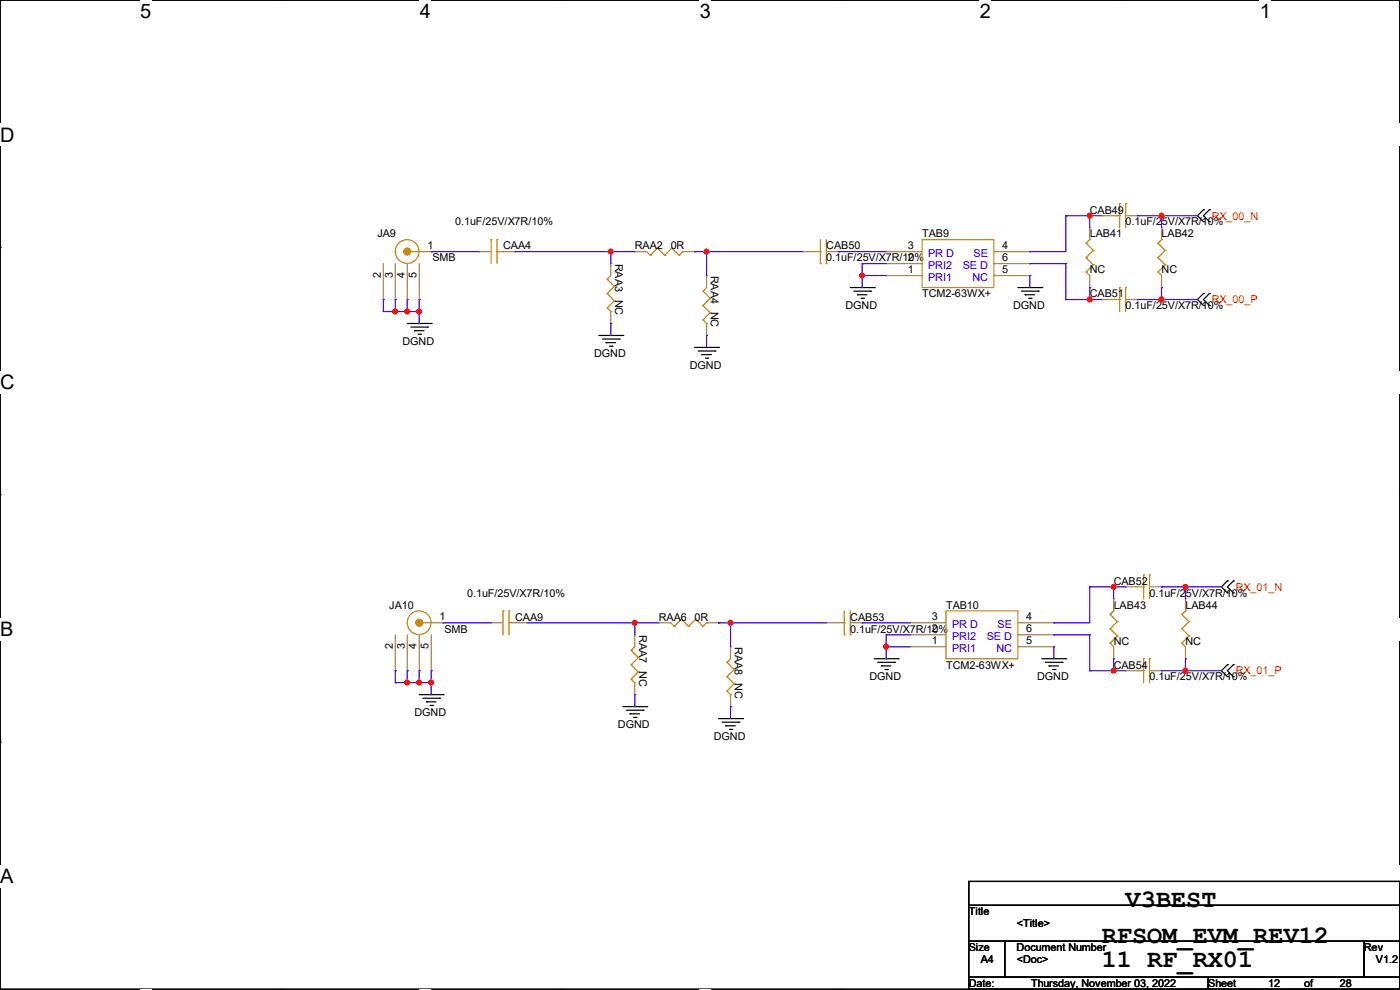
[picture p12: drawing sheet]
<svg xmlns="http://www.w3.org/2000/svg" width="297mm" height="210mm" viewBox="0 0 297 210" stroke-linecap="round" stroke-linejoin="round" font-family="sans-serif">
<path d="M0 0h297v209.8h-297z" fill="none" stroke="#000" stroke-width=".25"/>
<g fill="#fff">
<path d="M29.7 0h2.4v4.8h-2.4z"/>
<path d="M29.7 209.8h2.4v.2h-2.4z"/>
</g>
<path d="M59.4 0h.1M59.4 209.8h.1" fill="none" stroke="#000" stroke-width=".25"/>
<g fill="#fff">
<path d="M89.1 0h2.3v4.8h-2.3z"/>
<path d="M89.1 209.8h2.3v.2h-2.3z"/>
</g>
<path d="M118.8 0h.1M118.8 209.8h.1" fill="none" stroke="#000" stroke-width=".25"/>
<g fill="#fff">
<path d="M148.5 0h2.3v4.8h-2.3z"/>
<path d="M148.5 209.8h2.3v.2h-2.3z"/>
</g>
<path d="M178.2 0h.1M178.2 209.8h.1" fill="none" stroke="#000" stroke-width=".25"/>
<g fill="#fff">
<path d="M207.9 0h2.3v4.8h-2.3z"/>
<path d="M207.9 209.8h2.3v.2h-2.3z"/>
</g>
<path d="M237.6 0h.1M237.6 209.8h.1" fill="none" stroke="#000" stroke-width=".25"/>
<g fill="#fff">
<path d="M267.3 0h2.3v4.8h-2.3z"/>
<path d="M267.3 209.8h2.3v.2h-2.3z"/>
<path d="M0 26.2h3.1v4.8h-3.1z"/>
<path d="M297 26.2v4.8z"/>
<path d="M0 78.7h3.1v4.7h-3.1z"/>
<path d="M297 78.7v4.7z"/>
</g>
<path d="M0 52.5h.1M297 52.5h.1" fill="none" stroke="#000" stroke-width=".25"/>
<g fill="#fff">
<path d="M0 131.1h2.9v4.8h-2.9z"/>
<path d="M297 131.1v4.8z"/>
</g>
<path d="M0 104.9h.1M297 104.9h.1" fill="none" stroke="#000" stroke-width=".25"/>
<g fill="#fff">
<path d="M0 183.6h2.9v4.7h-2.9z"/>
<path d="M296.9 183.6h.1v4.7h-.1z"/>
</g>
<g fill="none" stroke="#000" stroke-width=".25">
<path d="M255.3 44.5h.1M255.3 47h.1M255.3 44.5l-1.3 1.3 1.3 1.2M256.6 47h.1M256.6 44.5h.1M256.6 44.5l-1.3 1.3 1.3 1.2M86.4 68.6h5.1M87.2 69.4h3.5M87.9 70.1h.1M87.9 70.1h2.1M88.7 70.9h.5M89.2 70.9h.1"/>
<path d="M90.7 69.4h.1M91.5 68.6h.1M127 71.2h5.1M127.8 71.9h3.6M128.6 72.7h.1M128.6 72.7h2M129.3 73.4h.5M129.8 73.4h.1M131.4 71.9h.1M132.1 71.2h.1M147.4 73.7h5M148.1 74.5h3.6"/>
<path d="M148.9 75.2h.1M148.9 75.2h2M149.6 76h.6M150.2 76h.1M151.7 74.5h.1M152.4 73.7h.1M180.4 61h5.1M181.1 61.8h3.6M181.9 62.5h.1M181.9 62.5h2M182.7 63.3h.5M183.2 63.3h.1"/>
<path d="M184.7 61.8h.1M185.5 61h.1M215.9 61h5.1M216.7 61.8h3.6M217.5 62.5h.1M217.5 62.5h2M218.2 63.3h.5M218.7 63.3h.1M220.3 61.8h.1M221 61h.1M255.3 62.3h.1M255.3 64.8h.1"/>
<path d="M255.3 62.3l-1.3 1.2 1.3 1.3M256.6 64.8h.1M256.6 62.3h.1M256.6 62.3l-1.3 1.2 1.3 1.3M185.5 139.7h5M190.5 139.7h.1M221 139.7h5.1M226.1 139.7h.1M260.4 123.2h.1M260.4 125.8h.1M260.4 123.2l-1.3 1.3 1.3 1.3M261.7 125.8h.1"/>
<path d="M261.7 123.2h.1M261.7 123.2l-1.3 1.3 1.3 1.3M0 157.4h.1M88.9 147.4h5.1M89.7 148.1h3.6M90.5 148.9h.1M90.5 148.9h2M91.2 149.6h.5M91.7 149.6h.1M93.3 148.1h.1M94 147.4h.1M132.1 149.9h5.1"/>
<path d="M132.9 150.7h3.5M133.6 151.4h.1M133.6 151.4h2.1M134.4 152.2h.5M134.9 152.2h.1M136.4 150.7h.1M137.2 149.9h.1M152.4 152.4h5.1M153.2 153.2h3.6M154 154h.1M154 154h2M154.7 154.7h.5"/>
<path d="M155.2 154.7h.1M156.8 153.2h.1M157.5 152.4h.1M186.2 140.5h3.6M187 141.3h.1M187 141.3h2M187.7 142h.6M188.3 142h.1M189.8 140.5h.1M221.8 140.5h3.5M222.5 141.3h.1M222.5 141.3h2.1"/>
<path d="M223.3 142h.5M223.8 142h.1M225.3 140.5h.1M260.4 141h.1M260.4 143.6h.1M260.4 141l-1.3 1.3 1.3 1.3M261.7 143.6h.1M261.7 141h.1M261.7 141l-1.3 1.3 1.3 1.3M297 157.4h.1M205.5 187h91.5v5.1h-91.5zM205.5 192.1h91.5v7.6h-91.5z"/>
<path d="M205.5 199.7h7.6v7.6h-7.6zM213.1 199.7h76.2v7.6h-76.2zM289.3 199.7h7.7v7.6h-7.7zM205.5 207.3h50.8v2.5h-50.8zM256.3 207.3h40.7v2.5h-40.7z"/>
</g>
<g fill="none" stroke="#cc8006" stroke-width=".25">
<path d="M87.2 53.4h.1M87.2 53.4h1.7M104.2 50.8h.1M104.2 50.8v5.1M105.5 50.8h.1M105.5 53.4h.1M105.5 53.4h1.2M105.5 50.8v5.1M128.8 59.2h.1M128.8 59.2l1.5 1.5M129.6 58.5l-.8 .7M137.2 53.4l.8 .7"/>
<path d="M138 54.1h.1M139.5 52.6h.1M139.5 52.6l-1.5 1.5M139.5 52.6l1.5 1.5M141 54.1h.1M142.5 52.6h.1M142.5 52.6l-1.5 1.5M142.5 52.6l1.6 1.5M144.1 54.1h.1M144.8 53.4h.1M144.8 53.4l-.7 .7M172.8 53.4h1.2"/>
<path d="M174 55.9h.1M174 53.4h.1M174 50.8v5.1M175.3 55.9h.1M175.3 50.8v5.1M195.6 50.8h15.3v10.2h-15.3zM230.4 57.7h.1M230.4 54.7h.1M230.4 51.6h.1M230.4 57.7l.8 .8M230.4 54.7l1.5 1.5M230.4 51.6l1.5 1.5"/>
<path d="M231.2 50.8h.1M231.2 50.8l-.8 .8M231.9 56.2h.1M231.9 53.1h.1M231.9 56.2l-1.5 1.5M231.9 53.1l-1.5 1.6M236.3 45.8h1.2M237.5 43.2h.1M237.5 45.8h.1M237.5 43.2v5.1M238.8 43.2h.1M238.8 43.2v5.1"/>
<path d="M245.7 57.7h.1M245.7 54.7h.1M245.7 51.6h.1M245.7 57.7l.7 .8M245.7 54.7l1.5 1.5M245.7 51.6l1.5 1.5M246.4 50.8h.1M246.4 50.8l-.7 .8M247.2 56.2h.1M247.2 53.1h.1M247.2 56.2l-1.5 1.5M247.2 53.1l-1.5 1.6"/>
<path d="M128.8 62.3h.1M128.8 65.3h.1M128.8 62.3l1.5 1.5M128.8 65.3l.8 .8M129.6 66.1h.1M130.3 60.7h.1M130.3 63.8h.1M130.3 60.7l-1.5 1.6M130.3 63.8l-1.5 1.5M149.1 61.8h.1M149.1 64.8h.1M149.1 67.9h.1"/>
<path d="M149.1 61.8l1.6 1.5M149.1 64.8l1.6 1.5M149.1 67.9l.8 .7M149.9 68.6h.1M149.9 61l-.8 .8M150.7 63.3h.1M150.7 66.3h.1M150.7 63.3l-1.6 1.5M150.7 66.3l-1.6 1.6M236.3 63.5h1.2M237.5 61h.1M237.5 63.5h.1"/>
<path d="M237.5 61v5.1M238.8 61h.1M238.8 61v5.1M89.7 132.1h.1M89.7 132.1h1.8M106.7 129.6h.1M106.7 129.6v5.1M108 129.6h.1M108 132.1h.1M108 132.1h1.3M108 129.6v5.1M133.9 138h.1"/>
<path d="M133.9 138l1.5 1.5M134.7 137.2l-.8 .8M135.4 139.5h.1M135.4 139.5l-1.5 1.5M142.3 132.1l.7 .8M143 132.9h.1M144.6 131.4h.1M144.6 131.4l-1.6 1.5M144.6 131.4l1.5 1.5M146.1 132.9h.1M147.6 131.4h.1M147.6 131.4l-1.5 1.5"/>
<path d="M147.6 131.4l1.5 1.5M149.1 132.9h.1M149.9 132.1h.1M149.9 132.1l-.8 .8M155 139.7l-.8 .8M177.8 132.1h1.3M179.1 134.7h.1M179.1 132.1h.1M179.1 129.6v5.1M180.4 134.7h.1M180.4 129.6v5.1M200.7 129.6h15.2v10.1h-15.2z"/>
<path d="M235.5 136.4h.1M235.5 133.4h.1M235.5 130.3h.1M235.5 136.4l.8 .8M235.5 133.4l1.5 1.5M235.5 130.3l1.5 1.6M236.3 129.6h.1M236.3 129.6l-.8 .7M237 134.9h.1M237 131.9h.1M237 134.9l-1.5 1.5M237 131.9l-1.5 1.5"/>
<path d="M241.3 124.5h1.3M242.6 139.7h.1M242.6 122h.1M242.6 124.5h.1M242.6 122v5M242.6 139.7v5.1M243.9 139.7h.1M243.9 122h.1M243.9 122v5M243.9 139.7v5.1M250.7 136.4h.1M250.7 133.4h.1"/>
<path d="M250.7 130.3h.1M250.7 136.4l.8 .8M250.7 133.4l1.6 1.5M250.7 130.3l1.6 1.6M251.5 129.6h.1M251.5 129.6l-.8 .7M252.3 134.9h.1M252.3 131.9h.1M252.3 134.9l-1.6 1.5M252.3 131.9l-1.6 1.5M133.9 141h.1M133.9 144.1h.1"/>
<path d="M133.9 141l1.5 1.5M133.9 144.1l.8 .7M134.7 144.8h.1M135.4 142.5h.1M135.4 142.5l-1.5 1.6M154.2 140.5h.1M154.2 143.6h.1M154.2 146.6h.1M154.2 140.5l1.5 1.5M154.2 143.6l1.5 1.5M154.2 146.6l.8 .8M155 147.4h.1"/>
<path d="M155.7 142h.1M155.7 145.1h.1M155.7 142l-1.5 1.6M155.7 145.1l-1.5 1.5M241.3 142.3h1.3M242.6 142.3h.1"/>
<circle cx="86.4" cy="53.4" r="2.52"/>
<circle cx="88.9" cy="132.1" r="2.52"/>
</g>
<g fill="none" stroke="#a84" stroke-width=".25">
<path d="M81.3 55.9v7.6M83.9 55.9v7.6M86.4 55.9v7.6M88.9 53.4h2.6M88.9 55.9v7.6M91.5 53.4h.1M101.6 53.4h.1M101.6 53.4h2.6M106.7 53.4h2.6M109.3 53.4h.1M129.6 55.9h.1M129.6 55.9v2.6"/>
<path d="M134.7 53.4h.1M134.7 53.4h2.5M144.8 53.4h2.6M147.4 53.4h.1M149.9 58.5h.1M149.9 58.5v2.5M170.2 53.4h.1M170.2 53.4h2.6M175.3 53.4h2.5M177.8 53.4h.1M188 58.5h.1M188 55.9h.1"/>
<path d="M188 53.4h.1M188 53.4h7.6M188 58.5h7.6M188 55.9h7.6M210.9 53.4h7.6M210.9 58.5h7.6M210.9 55.9h7.6M218.5 53.4h.1M218.5 58.5h.1M218.5 55.9h.1M231.2 48.3h.1M231.2 48.3v2.5"/>
<path d="M231.2 58.5v2.5M233.7 45.8h.1M233.7 45.8h2.6M238.8 45.8h2.5M241.3 45.8h.1M246.4 48.3h.1M246.4 48.3v2.5M246.4 58.5v2.5M81.3 63.5h.1M83.9 63.5h.1M86.4 63.5h.1M88.9 63.5h.1"/>
<path d="M129.6 68.6h.1M129.6 66.1v2.5M149.9 71.2h.1M149.9 68.6v2.6M231.2 61h.1M233.7 63.5h.1M233.7 63.5h2.6M238.8 63.5h2.5M241.3 63.5h.1M246.4 61h.1M83.9 134.7v7.6M86.4 134.7v7.6"/>
<path d="M88.9 134.7v7.6M91.5 132.1h2.5M91.5 134.7v7.6M94 132.1h.1M104.2 132.1h.1M104.2 132.1h2.5M109.3 132.1h2.5M111.8 132.1h.1M134.7 134.7h.1M134.7 134.7v2.5M139.7 132.1h.1M139.7 132.1h2.6"/>
<path d="M149.9 132.1h2.5M152.4 132.1h.1M155 137.2h.1M155 137.2v2.5M175.3 132.1h.1M175.3 132.1h2.5M180.4 132.1h2.5M182.9 132.1h.1M193.1 137.2h.1M193.1 134.7h.1M193.1 132.1h.1M193.1 132.1h7.6"/>
<path d="M193.1 137.2h7.6M193.1 134.7h7.6M215.9 132.1h7.7M215.9 137.2h7.7M215.9 134.7h7.7M223.6 132.1h.1M223.6 137.2h.1M223.6 134.7h.1M236.3 139.7h.1M236.3 127h.1M236.3 127v2.6M236.3 137.2v2.5"/>
<path d="M238.8 124.5h.1M238.8 124.5h2.5M243.9 124.5h2.5M246.4 124.5h.1M251.5 139.7h.1M251.5 127h.1M251.5 127v2.6M251.5 137.2v2.5M83.9 142.3h.1M86.4 142.3h.1M88.9 142.3h.1M91.5 142.3h.1"/>
<path d="M134.7 147.4h.1M134.7 144.8v2.6M155 149.9h.1M155 147.4v2.5M238.8 142.3h.1M238.8 142.3h2.5M243.9 142.3h2.5M246.4 142.3h.1"/>
</g>
<g fill="#cc8006" stroke="#cc8006" stroke-width=".25">
<circle cx="86.4" cy="53.4" r=".74"/>
<circle cx="88.9" cy="132.1" r=".74"/>
</g>
<g fill="none" stroke="#4200ff" stroke-width=".25">
<path d="M91.5 53.4h.1M91.5 53.4h10.1M109.3 53.4h25.4M129.6 53.4h.1M129.6 53.4v2.5M147.4 53.4h.1M147.4 53.4h22.8M149.9 53.4h.1M149.9 53.4v5.1M177.8 53.4h.1M177.8 53.4h10.2M182.9 58.5h.1"/>
<path d="M182.9 55.9h.1M182.9 58.5h5.1M182.9 55.9v5.1M182.9 55.9h5.1M218.5 53.4h.1M218.5 55.9h.1M218.5 58.5h.1M218.5 55.9h7.6M218.5 58.5v2.5M226.1 45.8h.1M226.1 55.9h.1M226.1 45.8h7.6"/>
<path d="M226.1 45.8v7.6h-7.6M226.1 55.9v7.6M231.2 45.8h.1M231.2 45.8v2.5M241.3 45.8h.1M241.3 45.8h12.7M246.4 45.8h.1M246.4 45.8v2.5M81.3 63.5h.1M81.3 66.1h.1M81.3 63.5v2.6M81.3 66.1h7.6"/>
<path d="M83.9 63.5h.1M83.9 66.1h.1M83.9 63.5v2.6M86.4 63.5h.1M86.4 66.1h.1M86.4 63.5v2.6M88.9 63.5h.1M88.9 66.1h.1M88.9 63.5v5.1M129.6 68.6h.1M129.6 68.6v2.6M149.9 71.2h.1"/>
<path d="M149.9 71.2v2.5M226.1 63.5h.1M226.1 63.5h7.6M231.2 61h.1M231.2 63.5h.1M231.2 61v2.5M241.3 63.5h.1M241.3 63.5h12.7M246.4 61h.1M246.4 63.5h.1M246.4 61v2.5M94 132.1h.1"/>
<path d="M94 132.1h10.2M111.8 132.1h27.9M134.7 132.1h.1M134.7 132.1v2.6M152.4 132.1h.1M152.4 132.1h22.9M155 132.1h.1M155 132.1v5.1M182.9 132.1h.1M182.9 132.1h10.2M188 137.2h.1M188 139.7h.1"/>
<path d="M188 134.7h.1M188 137.2h5.1M188 134.7v5M188 134.7h5.1M223.6 132.1h.1M223.6 134.7h.1M223.6 137.2h.1M223.6 134.7h7.6M223.6 137.2v2.5M231.2 124.5h.1M231.2 134.7h.1M231.2 124.5v7.6h-7.6"/>
<path d="M231.2 134.7v7.6M231.2 124.5h7.6M236.3 124.5h.1M236.3 139.7h.1M236.3 124.5v2.5M236.3 139.7v2.6M246.4 124.5h.1M246.4 124.5h12.7M251.5 124.5h.1M251.5 139.7h.1M251.5 124.5v2.5M251.5 139.7v2.6"/>
<path d="M83.9 142.3h.1M83.9 144.8h.1M83.9 142.3v2.5M83.9 144.8h7.6M86.4 142.3h.1M86.4 144.8h.1M86.4 142.3v2.5M88.9 142.3h.1M88.9 144.8h.1M88.9 142.3v2.5M91.5 142.3h.1M91.5 144.8h.1"/>
<path d="M91.5 142.3v5.1M134.7 147.4h.1M134.7 147.4v2.5M155 149.9h.1M155 149.9v2.5M231.2 142.3h.1M231.2 142.3h7.6M236.3 142.3h.1M246.4 142.3h.1M246.4 142.3h12.7M251.5 142.3h.1"/>
</g>
<g fill="#f00" stroke="#f00" stroke-width=".25">
<circle cx="182.9" cy="58.4" r=".49"/>
<circle cx="188" cy="137.2" r=".49"/>
<circle cx="231.2" cy="45.7" r=".49"/>
<circle cx="246.4" cy="45.7" r=".49"/>
<circle cx="129.6" cy="53.4" r=".49"/>
<circle cx="149.9" cy="53.4" r=".49"/>
<circle cx="231.2" cy="63.5" r=".49"/>
<circle cx="246.4" cy="63.5" r=".49"/>
<circle cx="83.8" cy="66.1" r=".49"/>
<circle cx="88.9" cy="66.1" r=".49"/>
<circle cx="86.4" cy="66.1" r=".49"/>
<circle cx="236.2" cy="124.5" r=".49"/>
<circle cx="251.5" cy="124.5" r=".49"/>
<circle cx="134.6" cy="132.1" r=".49"/>
<circle cx="155" cy="132.1" r=".49"/>
<circle cx="236.2" cy="142.3" r=".49"/>
<circle cx="251.5" cy="142.3" r=".49"/>
<circle cx="86.4" cy="144.8" r=".49"/>
<circle cx="91.5" cy="144.8" r=".49"/>
<circle cx="88.9" cy="144.8" r=".49"/>
</g>
<g font-size="5.3">
<text x="238.8" y="192.5">V3BEST</text>
<text x="233.7" y="200.1">RFSOM_EVM_REV12</text>
<text x="233.7" y="205.2">11 RF_RX01</text>
</g>
<g font-size="4.2">
<text x="29.7" y="3.9">5</text>
<text x="89.1" y="3.9">4</text>
<text x="148.5" y="3.9">3</text>
<text x="207.9" y="3.9">2</text>
<text x="267.3" y="3.9">1</text>
<text x="0" y="30.1">D</text>
<text x="0" y="82.5">C</text>
<text x="0" y="135">B</text>
<text x="0" y="187.4">A</text>
<text x="297" y="187.4">A</text>
</g>
<g font-size="2.3">
<text x="96.6" y="47.8">0.1uF/25V/X7R/10%</text>
<text x="231.2" y="45.3">CAB49</text>
<text x="238.8" y="47.8">0.1uF/25V/X7R/10%</text>
<text x="80.1" y="50.4">JA9</text>
<text x="90.7" y="52.8">1</text>
<text x="106.7" y="52.9">CAA4</text>
<text x="134.7" y="52.9">RAA2</text>
<text x="142.3" y="52.9">0R</text>
<text x="175.3" y="52.9">CAB50</text>
<text x="192.6" y="52.8">3</text>
<text x="195.6" y="50.4">TAB9</text>
<text x="212.6" y="52.8">4</text>
<text x="231.2" y="50.4">LAB41</text>
<text x="246.4" y="50.4">LAB42</text>
<text x="80.8" y="59" transform="rotate(-90 80.8 59)">2</text>
<text x="83.3" y="59" transform="rotate(-90 83.3 59)">3</text>
<text x="85.9" y="59" transform="rotate(-90 85.9 59)">4</text>
<text x="88.4" y="59" transform="rotate(-90 88.4 59)">5</text>
<text x="91.7" y="55.5">SMB</text>
<text x="130.5" y="55.9" transform="rotate(90 130.5 55.9)">RAA3</text>
<text x="150.8" y="58.5" transform="rotate(90 150.8 58.5)">RAA4</text>
<text x="175.3" y="55.5">0.1uF/25V/X7R/10%</text>
<text x="192.6" y="57.9">1</text>
<text x="192.6" y="55.4">2</text>
<text x="212.6" y="57.9">5</text>
<text x="212.6" y="55.4">6</text>
<text x="231.2" y="58">NC</text>
<text x="246.4" y="58">NC</text>
<text x="130.5" y="63.5" transform="rotate(90 130.5 63.5)">NC</text>
<text x="179.4" y="65.6">DGND</text>
<text x="195.6" y="63.1">TCM2-63WX+</text>
<text x="214.9" y="65.6">DGND</text>
<text x="231.2" y="63.1">CAB51</text>
<text x="238.8" y="65.6">0.1uF/25V/X7R/10%</text>
<text x="150.8" y="66.1" transform="rotate(90 150.8 66.1)">NC</text>
<text x="85.4" y="73.2">DGND</text>
<text x="126" y="75.8">DGND</text>
<text x="146.3" y="78.3">DGND</text>
<text x="236.3" y="124">CAB52</text>
<text x="82.6" y="129.1">JA10</text>
<text x="93.3" y="131.6">1</text>
<text x="99.1" y="126.6">0.1uF/25V/X7R/10%</text>
<text x="109.3" y="131.7">CAA9</text>
<text x="139.7" y="131.7">RAA6</text>
<text x="147.4" y="131.7">0R</text>
<text x="180.4" y="131.7">CAB53</text>
<text x="197.7" y="131.6">3</text>
<text x="200.7" y="129.1">TAB10</text>
<text x="217.7" y="131.6">4</text>
<text x="236.3" y="129.1">LAB43</text>
<text x="243.9" y="126.6">0.1uF/25V/X7R/10%</text>
<text x="251.5" y="129.1">LAB44</text>
<text x="83.3" y="137.7" transform="rotate(-90 83.3 137.7)">2</text>
<text x="85.9" y="137.7" transform="rotate(-90 85.9 137.7)">3</text>
<text x="88.4" y="137.7" transform="rotate(-90 88.4 137.7)">4</text>
<text x="90.9" y="137.7" transform="rotate(-90 90.9 137.7)">5</text>
<text x="94.3" y="134.2">SMB</text>
<text x="135.6" y="134.7" transform="rotate(90 135.6 134.7)">RAA7</text>
<text x="155.9" y="137.2" transform="rotate(90 155.9 137.2)">RAA8</text>
<text x="180.4" y="134.2">0.1uF/25V/X7R/10%</text>
<text x="197.7" y="136.7">1</text>
<text x="197.7" y="134.1">2</text>
<text x="217.7" y="136.7">5</text>
<text x="217.7" y="134.1">6</text>
<text x="236.3" y="136.7">NC</text>
<text x="251.5" y="136.7">NC</text>
<text x="135.6" y="142.3" transform="rotate(90 135.6 142.3)">NC</text>
<text x="200.7" y="141.8">TCM2-63WX+</text>
<text x="236.3" y="141.8">CAB54</text>
<text x="155.9" y="144.8" transform="rotate(90 155.9 144.8)">NC</text>
<text x="184.4" y="144.4">DGND</text>
<text x="220" y="144.4">DGND</text>
<text x="243.9" y="144.4">0.1uF/25V/X7R/10%</text>
<text x="87.9" y="152">DGND</text>
<text x="131.1" y="154.5">DGND</text>
<text x="151.4" y="157.1">DGND</text>
<text x="205.5" y="194.1">Title</text>
<text x="215.7" y="196.7">&lt;Title&gt;</text>
<text x="205.5" y="201.8">Size</text>
<text x="215.7" y="201.8">Document Number</text>
<text x="289.4" y="201.8">Rev</text>
<text x="205.5" y="209.4">Date:</text>
<text x="208.1" y="204.3">A4</text>
<text x="215.7" y="204.3">&lt;Doc&gt;</text>
<text x="218.7" y="209.4">Thursday, November 03, 2022</text>
<text x="256.3" y="209.4">Sheet</text>
<text x="269" y="209.4">12</text>
<text x="276.7" y="209.4">of</text>
<text x="284.3" y="209.4">28</text>
<text x="291.9" y="204.3">V1.2</text>
</g>
<g font-size="2.3" fill="#f00">
<text x="257.1" y="46.6">RX_00_N</text>
<text x="257.1" y="64.3">RX_00_P</text>
<text x="262.2" y="125.3">RX_01_N</text>
<text x="262.2" y="143.1">RX_01_P</text>
</g>
<g font-size="2.3" fill="#00c">
<text x="196.9" y="59.5">PRI1</text>
<text x="196.9" y="57">PRI2</text>
<text x="196.9" y="54.4">PR D</text>
<text x="204.3" y="57">SE D</text>
<text x="206.3" y="59.5">NC</text>
<text x="206.5" y="54.4">SE</text>
<text x="202" y="135.7">PRI2</text>
<text x="202" y="133.2">PR D</text>
<text x="209.3" y="135.7">SE D</text>
<text x="211.6" y="133.2">SE</text>
<text x="202" y="138.3">PRI1</text>
<text x="211.4" y="138.3">NC</text>
</g>
</svg>
